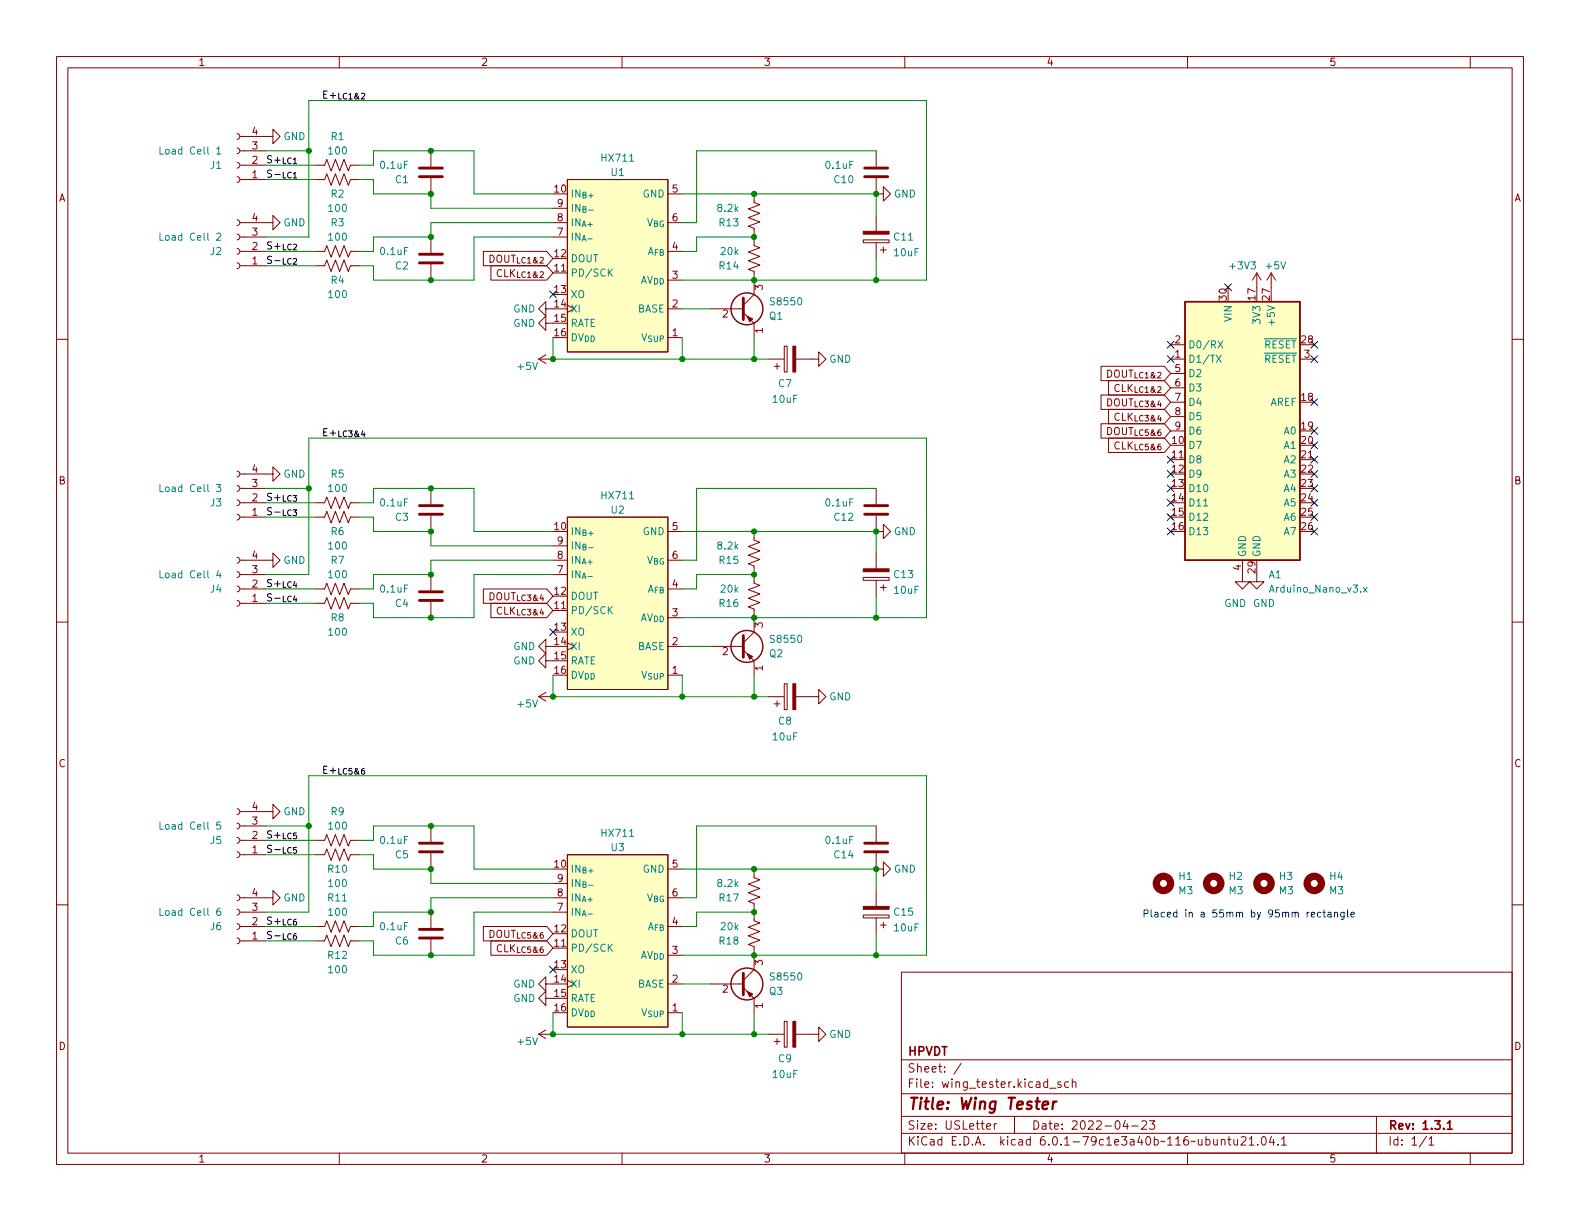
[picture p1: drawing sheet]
<svg xmlns="http://www.w3.org/2000/svg" width="279mm" height="216mm" viewBox="0 0 279 216" stroke-linecap="round" stroke-linejoin="round" font-family="sans-serif">
<g fill="none" stroke="#840000" stroke-width=".18">
<path d="M10 10h259.4v195.9h-259.4zM12 12h255.4v191.9h-255.4zM60 10v2M110 10v2M160 10v2M210 10v2M260 10v2M41.9 38.9l.4 .1 .1 .4-.1 .3-.4 .2M41.9 23.6l.4 .2 .1 .3-.1 .4-.4 .1M41.9 26.2l.4 .1 .1 .4-.1 .3-.4 .2M41.9 28.7l.4 .2 .1 .3-.1 .4-.4 .1M41.9 31.2l.4 .2 .1 .3-.1 .4-.4 .2"/>
<path d="M42.4 24.1h5.9v-1.2l1.2 1.2-1.2 1.3v-1.3M42.4 39.4h5.9v-1.3l1.2 1.3-1.2 1.2v-1.2M42.4 31.8h4.6M42.4 26.7h4.6M42.4 29.2h4.6M55.9 31.8h1.5l.4-1.1 .7 2.1 .8-2.1 .8 2.1 .7-2.1 .8 2.1 .4-1h1.5M55.9 29.2h1.5l.4-1 .7 2 .8-2 .8 2 .7-2 .8 2 .4-1h1.5M76.2 26.7v2.8M76.2 31.5v2.8M97.8 39.4h2.5M97.8 36.8h2.5M100.3 31.8h17.8v30.4h-17.8z"/>
<path d="M118.1 39.4h2.5M118.1 34.3h2.5M133.3 34.3v1.5l1.1 .4-2.1 .8 2.1 .7-2.1 .8 2.1 .7-2.1 .8 1 .4v3l1.1 .4-2.1 .8 2.1 .7-2.1 .8 2.1 .8-2.1 .7 1 .4v4.1l-1.9 1.9M154.9 31.5v2.8h1.3v-1.3l1.3 1.3-1.3 1.3v-1.3M154.9 26.7v2.8M154.9 38.1v2.8M10 60h2M41.9 41.4l.4 .2 .1 .3-.1 .4-.4 .1M41.9 43.9l.4 .2 .1 .3-.1 .4-.4 .2M41.9 46.5l.4 .1 .1 .4-.1 .3-.4 .2M42.4 41.9h4.6M42.4 44.5h4.6"/>
<path d="M42.4 47h4.6M55.9 44.5h1.5l.4-1.1 .7 2.1 .8-2.1 .8 2.1 .7-2.1 .8 2.1 .4-1h1.5M55.9 47h1.5l.4-1 .7 2 .8-2 .8 2 .7-2 .8 2 .4-1h1.5M76.2 41.9v2.8M76.2 46.7v2.8M85.5 44.4h11.2l1.1 1.3-1.1 1.3h-11.2zM86.8 47h9.9l1.1 1.3-1.1 1.2h-9.9zM96.5 57.2v-1.3l-1.3 1.3 1.3 1.2v-1.2h1.3M96.5 54.6v-1.3l-1.3 1.3 1.3 1.3v-1.3h1.3M97.8 41.9h2.5M97.8 48.3h2.5M118.1 54.6h2.5"/>
<path d="M118.1 44.5h2.5M118.1 59.7h2.5M118.1 49.5h2.5M125.7 54.6h5.7M131.4 55.2l1.9 2v2.5M152.7 42.4h4.5v.5h-4.5zM154.9 42.9v2.8M155.7 44.2h1M156.2 43.7v1M222.2 48.3l-.7 1.2M222.2 48.3v2.5M222.2 48.3l.8 1.2"/>
<path d="M224.8 48.3l-.8 1.2M224.8 48.3v2.5M224.8 48.3l.8 1.2M267.4 60h2M95.2 63.5h2.6M95.2 63.5l1.3 .8M96.5 62.7l-1.3 .8M135.9 63.5h2.8M136.9 64.8h1M137.4 64.3v1M138.7 61.2h.5v4.6h-.5zM140.7 63.5h4.1v-1.3l1.2 1.3-1.2 1.3v-1.3"/>
<path d="M194.7 74.9h11.2l1.1 1.3-1.1 1.3h-11.2zM194.7 69.8h11.2l1.1 1.3-1.1 1.3h-11.2zM194.7 64.8h11.2l1.1 1.2-1.1 1.3h-11.2zM196 77.5h9.9l1.1 1.2-1.1 1.3h-9.9zM196 67.3h9.9l1.1 1.3-1.1 1.3h-9.9zM196 72.4h9.9l1.1 1.3-1.1 1.2h-9.9zM207 63.5h2.5M207 61h2.5M207 66h2.5M207 68.6h2.5M207 71.1h2.5M207 73.7h2.5"/>
<path d="M207 76.2h2.5M229.9 63.5h2.5M41.9 98.6l.4 .1 .1 .4-.1 .3-.4 .2M41.9 83.3l.4 .2 .1 .3-.1 .4-.4 .1M41.9 85.9l.4 .1 .1 .4-.1 .3-.4 .2M41.9 88.4l.4 .1 .1 .4-.1 .4-.4 .1M41.9 90.9l.4 .2 .1 .3-.1 .4-.4 .1M42.4 99.1h5.9v-1.3l1.2 1.3-1.2 1.2v-1.2M42.4 83.8h5.9v-1.2l1.2 1.2-1.2 1.3v-1.3M42.4 91.4h4.6M42.4 86.4h4.6M42.4 88.9h4.6"/>
<path d="M55.9 91.4h1.5l.4-1 .7 2.1 .8-2.1 .8 2.1 .7-2.1 .8 2.1 .4-1.1h1.5M55.9 88.9h1.5l.4-1 .7 2 .8-2 .8 2 .7-2 .8 2 .4-1h1.5M76.2 86.4v2.8M76.2 91.2v2.8M97.8 99.1h2.5M97.8 96.5h2.5M100.3 91.4h17.8v30.5h-17.8zM118.1 99.1h2.5M118.1 94h2.5M133.3 94v1.5l1.1 .4-2.1 .7 2.1 .8-2.1 .8 2.1 .7-2.1 .8 1 .4v3l1.1 .4-2.1 .8 2.1 .7-2.1 .8 2.1 .8-2.1 .7 1 .4v4.1l-1.9 1.9M154.9 91.2v2.8h1.3v-1.3l1.3 1.3-1.3 1.3v-1.3M154.9 86.4v2.8"/>
<path d="M154.9 97.8v2.8M207 81.3h2.5M219.7 99.1v3.8h1.3l-1.3 1.2-1.3-1.2h1.3M229.9 81.3h2.5M10 110h2M41.9 101.1l.4 .1 .1 .4-.1 .4-.4 .1M41.9 103.6l.4 .2 .1 .3-.1 .4-.4 .1M41.9 106.2l.4 .1 .1 .4-.1 .3-.4 .2M42.4 104.1h4.6M42.4 101.6h4.6M42.4 106.7h4.6M55.9 104.1h1.5l.4-1 .7 2.1 .8-2.1 .8 2.1 .7-2.1 .8 2.1 .4-1.1h1.5"/>
<path d="M55.9 106.7h1.5l.4-1 .7 2 .8-2 .8 2 .7-2 .8 2 .4-1h1.5M76.2 101.6v2.8M76.2 106.4v2.8M85.5 104.1h11.2l1.1 1.3-1.1 1.3h-11.2zM86.8 106.7h9.9l1.1 1.3-1.1 1.2h-9.9zM96.5 114.3v-1.3l-1.3 1.3 1.3 1.3v-1.3h1.3M96.5 116.8v-1.2l-1.3 1.2 1.3 1.3v-1.3h1.3M97.8 101.6h2.5M97.8 108h2.5M118.1 104.1h2.5M118.1 119.4h2.5M118.1 114.3h2.5"/>
<path d="M118.1 109.2h2.5M125.7 114.3h5.7M131.4 114.9l1.9 1.9v2.6M152.7 102.1h4.5v.5h-4.5zM154.9 102.6v2.8M155.7 103.9h1M156.2 103.4v1M222.2 101.6v1.3h1.3l-1.3 1.2-1.2-1.2h1.2M267.4 110h2M95.2 123.2l1.3 .8M95.2 123.2h2.6M96.5 122.4l-1.3 .8"/>
<path d="M135.9 123.2h2.8M136.9 124.5h1M137.4 124v1M138.7 120.9h.5v4.6h-.5zM140.7 123.2h4.1v-1.3l1.2 1.3-1.2 1.3v-1.3M10 160h2M41.9 158.2l.4 .2 .1 .3-.1 .4-.4 .2M41.9 143l.4 .2 .1 .3-.1 .4-.4 .1M41.9 145.5l.4 .2 .1 .3-.1 .4-.4 .2M41.9 148.1l.4 .1 .1 .4-.1 .3-.4 .2M41.9 150.6l.4 .2 .1 .3-.1 .4-.4 .1M42.4 158.8h5.9v-1.3l1.2 1.3-1.2 1.2v-1.2"/>
<path d="M42.4 143.5h5.9v-1.3l1.2 1.3-1.2 1.3v-1.3M42.4 148.6h4.6M42.4 151.1h4.6M42.4 146.1h4.6M55.9 148.6h1.5l.4-1 .7 2 .8-2 .8 2 .7-2 .8 2 .4-1h1.5M55.9 151.1h1.5l.4-1 .7 2 .8-2 .8 2 .7-2 .8 2 .4-1h1.5M76.2 146.1v2.7M76.2 150.9v2.8M97.8 158.8h2.5M97.8 156.2h2.5M100.3 151.1h17.8v30.5h-17.8zM118.1 153.7h2.5"/>
<path d="M118.1 158.8h2.5M133.3 153.7v1.5l1.1 .4-2.1 .7 2.1 .8-2.1 .8 2.1 .7-2.1 .8 1 .4v3l1.1 .4-2.1 .8 2.1 .7-2.1 .8 2.1 .7-2.1 .8 1 .4v4.1l-1.9 1.9M154.9 150.9v2.8h1.3v-1.3l1.3 1.3-1.3 1.2v-1.2M154.9 146.1v2.7M154.9 157.5v2.8M267.4 160h2M41.9 160.8l.4 .1 .1 .4-.1 .3-.4 .2M41.9 163.3l.4 .2 .1 .3-.1 .4-.4 .1M41.9 165.9l.4 .1 .1 .4-.1 .3-.4 .2M42.4 163.8h4.6M42.4 161.3h4.6M42.4 166.4h4.6"/>
<path d="M55.9 166.4h1.5l.4-1 .7 2 .8-2 .8 2 .7-2 .8 2 .4-1h1.5M55.9 163.8h1.5l.4-1 .7 2 .8-2 .8 2 .7-2 .8 2 .4-1h1.5M76.2 161.3v2.8M76.2 166.1v2.8M85.5 163.8h11.2l1.1 1.3-1.1 1.3h-11.2zM86.8 166.4h9.9l1.1 1.2-1.1 1.3h-9.9zM96.5 176.5v-1.2l-1.3 1.2 1.3 1.3v-1.3h1.3M96.5 174v-1.3l-1.3 1.3 1.3 1.3v-1.3h1.3M97.8 167.6h2.5M97.8 161.3h2.5M118.1 174h2.5M118.1 179.1h2.5"/>
<path d="M118.1 168.9h2.5M118.1 163.8h2.5M125.7 174h5.7M131.4 174.6l1.9 1.9v2.6M152.7 161.8h4.5v.5h-4.5zM154.9 162.3v2.8M155.7 163.6h1M156.2 163.1v1M159.4 171.9h108v32h-108zM95.2 182.9l1.3 .7M95.2 182.9h2.6M96.5 182.1l-1.3 .8"/>
<path d="M135.9 182.9h2.8M136.9 184.2h1M137.4 183.6v1.1M138.7 180.6h.5v4.6h-.5zM140.7 182.9h4.1v-1.3l1.2 1.3-1.2 1.3v-1.3M159.4 197.4h108M159.4 193.4h108M159.4 187.4h108M170 188l-1.3 1.9M174.5 199.2l.7-.2-.1-.3h-.4l-.2 .2v.7h.6M175.8 198.7v1M176.3 198.7h-.3l-.2 .3"/>
<path d="M179.4 197.4v3M185.6 192.4h1.2M187.6 191.4l-.3-.1-.3 .2 .1 .2 .5 .2v.3h-.6M189 191.4l-.5-.1-.2 .3v.4l.1 .2h.6M189.6 191.4l.2-.1 .4 .1 .1 .9M189.6 190.8v1.5M199 198.1l-.4 1.1h.9M199.3 198.7v1M200.1 199.1h1.2M201.9 198.3l.6-.1 .2 .1 .1 .3-1 1.1h1M203.3 198.2h.9l-.5 .5 .4 .2v.6l-.2 .2h-.4l-.2-.2M243.4 197.4v6.5"/>
<path d="M60 203.9v2M110 203.9v2M159.4 200.4h108M160 203.9v2M210 203.9v2M216 201.6l.2-.1h.3l.1 1M216 201.5v1M217.1 201.5h.6M217.3 201v1.3l.4 .2M218.2 201.5l.1 .9 .3 .1 .2-.2M218.8 201.5v1M219.5 201.1l.5-.1 .3 .1v.3l-.9 1.1h.9"/>
<path d="M220.9 201.4l.4-.4v1.5M220.9 202.5h.9M222.4 202.3v.2M223.2 201.1l.2-.1a.81 .81 0 0 1 .6 .6 .81 .81 0 0 1-.3 .8l-.2 .1a.81 .81 0 0 1-.3-1.4zM224.8 200.9l-.3 1.1h.9M225.2 201.5v1M226 202.3v.2M226.6 201.4l.4-.4v1.5M226.6 202.5h.9M252.3 200.9l-1.3 1.9M252.7 201.4l.4-.4v1.5M252.7 202.5h.8"/>
<path d="M260 203.9v2"/>
</g>
<path d="M256 198.6l.4-.4v1.5M256 199.7h.8" fill="none" stroke="#840000" stroke-width=".3"/>
<path d="M184.4 195.4l1-.2-.1-.3-.6-.1-.3 .3v.9l.2 .1 .6-.1M186.3 194.8l-.2 1.3M186.8 194.8l-.4 .1-.2 .3" fill="none" stroke="#840000" stroke-width=".4"/>
<g fill="#840000" stroke="#840000" stroke-width=".51">
<path d="M131.4 172.1v3.8z"/>
<path d="M131.4 52.7v3.8z"/>
<path d="M131.4 112.4v3.8z"/>
</g>
<g fill="#840000" stroke="#840000" stroke-width=".18">
<path d="M132.1 175.3l1 .5-.5 .5z"/>
<path d="M152.7 40.9h4.5v.5h-4.5z"/>
<path d="M132.1 55.9l1 .5-.5 .5z"/>
<path d="M140.2 180.6h.5v4.6h-.5z"/>
<path d="M140.2 61.2h.5v4.6h-.5z"/>
<path d="M152.7 100.6h4.5v.5h-4.5z"/>
<path d="M152.7 160.3h4.5v.5h-4.5z"/>
<path d="M140.2 120.9h.5v4.6h-.5z"/>
<path d="M132.1 115.6l1 .5-.5 .5z"/>
</g>
<g fill="none" stroke="#840000" stroke-width=".25">
<path d="M209.5 53.3h20.4v45.8h-20.4z"/>
<circle cx="132.1" cy="54.6" r="2.82"/>
<circle cx="132.1" cy="114.3" r="2.82"/>
<circle cx="132.1" cy="174" r="2.82"/>
</g>
<g fill="none" stroke="#840000" stroke-width=".51">
<path d="M74.2 31.2h4M74.2 29.7h4M152.9 31.2h4.1M152.9 29.7h4.1M74.2 46.5h4M74.2 45h4M74.2 90.9h4M74.2 89.4h4M152.9 90.9h4.1M152.9 89.4h4.1M74.2 106.2h4M74.2 104.6h4"/>
<path d="M74.2 150.6h4M74.2 149.1h4M152.9 150.6h4.1M152.9 149.1h4.1M74.2 165.9h4M74.2 164.3h4"/>
</g>
<g fill="#ffffc2" stroke="#ffffc2" stroke-width=".18">
<path d="M209.5 53.3h20.4v45.8h-20.4z"/>
<path d="M100.3 151.1h17.8v30.5h-17.8z"/>
<path d="M100.3 91.4h17.8v30.5h-17.8z"/>
<path d="M100.3 31.8h17.8v30.4h-17.8z"/>
</g>
<g fill="none" stroke="#008484" stroke-width=".18">
<path d="M28.3 26v1.2h.6M38.3 26.3l.4-.3v1.2M38.3 27.2h.7M101.2 36.1v1.3M102.5 36.1v1.3l-.7-1.3v1.3M103.1 37h.4l.1-.4-.5-.1v1h.4l.2-.3-.3-.2M104.1 37.2h.8M114.5 38.7l.4 1.2 .5-1.2M115.7 39.6l.5-.1v-.3l-.5-.1v1h.4l.2-.4-.2-.1M117.3 39.1a.46 .46 0 0 0-.6 .5 .46 .46 0 0 0 .6 .4v-.4h-.2M28.3 41.2v1.3h.6M38.3 41.3l.5-.1 .2 .4-.7 .9h.7"/>
<path d="M101.2 59a.64 .64 0 0 1 .7 .6 .64 .64 0 0 1-.7 .7zM102.3 59l.4 1.3 .5-1.3M103.5 59.4a.51 .51 0 0 1 .6 .5 .51 .51 0 0 1-.6 .5zM104.5 59.4a.51 .51 0 0 1 .6 .5 .51 .51 0 0 1-.6 .5zM107.7 48.1l.6 .7M108.3 47.6l-.7 .7M113.5 59l.4 1.3 .5-1.3M115.3 59.4l-.6 .1v.3l.5 .2 .1 .2-.2 .2h-.4M115.7 59.4v.8l.2 .2 .4-.2v-.8M116.8 59.9h.4l.1-.4-.5-.1v1M215.1 62.8l.8 1.3M215.4 60.3l.8 1.2"/>
<path d="M215.9 62.8l-.8 1.3M216.2 60.3l-.8 1.2M28.3 85.7v1.2h.6M38.3 85.7h.7l-.4 .4 .4 .2v.5l-.2 .1-.5-.1M101.2 95.8v1.3M102.5 95.8v1.3l-.7-1.3v1.3M103.1 96.7h.4l.1-.4-.5-.1v1h.4l.2-.3-.3-.2M104.1 96.8h.8M114.5 98.4l.4 1.2 .5-1.2M115.7 99.2h.5v-.3l-.5-.1v1h.4l.2-.4-.2-.2M117.3 98.8a.46 .46 0 0 0-.6 .5 .46 .46 0 0 0 .6 .4v-.4h-.2M212.9 89.5h.7"/>
<path d="M28.3 100.9v1.3h.6M38.6 100.8l-.3 1h.8M38.9 101.3v.9M101.2 118.7a.64 .64 0 0 1 .7 .6 .64 .64 0 0 1-.7 .7zM102.3 118.7l.4 1.3 .5-1.3M103.5 119.1a.51 .51 0 0 1 .6 .5 .51 .51 0 0 1-.6 .5zM104.5 119.1a.51 .51 0 0 1 .6 .5 .51 .51 0 0 1-.6 .5zM107.7 107.8l.6 .7M108.3 107.3l-.7 .7M113.5 118.7l.4 1.3 .5-1.3M115.3 119.1l-.6 .1v.3l.5 .2 .1 .2-.2 .2-.4-.1M115.7 119.1v.8l.2 .2 .4-.2v-.8"/>
<path d="M116.8 119.6h.4l.1-.4-.5-.1v1M241.1 103.9l.7 .8M241.8 103.9l-.7 .8M28.3 145.4v1.2h.6M39 145.4h-.6l-.1 .6 .2-.2 .4 .1 .1 .2v.4l-.2 .1-.5-.1M101.2 155.5v1.3M102.5 155.5v1.3l-.7-1.3v1.3M103.1 156.4l.4-.1 .1-.3-.5-.1v1h.4l.2-.3-.3-.2M104.1 156.5h.8M114.5 158.1l.4 1.2 .5-1.2M115.7 158.9h.5v-.4l-.5-.1v1.1h.4l.2-.4-.2-.2M117.3 158.5a.46 .46 0 0 0-.6 .5 .46 .46 0 0 0 .6 .4v-.4h-.2"/>
<path d="M28.3 160.6v1.3h.6M38.9 160.6l-.3 .1a.86 .86 0 0 0 0 1.2l.4-.2v-.4l-.2-.2h-.4l-.1 .2M101.2 178.4a.64 .64 0 0 1 .7 .6 .64 .64 0 0 1-.7 .6zM102.3 178.4l.4 1.2 .5-1.2M103.5 178.8a.51 .51 0 0 1 .6 .5 .51 .51 0 0 1-.6 .5zM104.5 178.8a.51 .51 0 0 1 .6 .5 .51 .51 0 0 1-.6 .5zM107.7 167.5l.6 .7M108.3 166.9l-.7 .8M113.5 178.4l.4 1.2 .5-1.2M115.3 178.8l-.6 .1v.3l.5 .1 .1 .3-.2 .2-.4-.1M115.7 178.8v.8l.2 .2 .4-.2v-.8M116.8 179.3h.4l.1-.4-.5-.1v1"/>
</g>
<g fill="none" stroke="#840000" stroke-width="1.3">
<circle cx="205.7" cy="156.2" r="1.27"/>
<circle cx="214.6" cy="156.2" r="1.27"/>
<circle cx="223.5" cy="156.2" r="1.27"/>
<circle cx="232.4" cy="156.2" r="1.27"/>
</g>
<path d="M231.9 161.7l.6-.1-.1-.2-.3-.1-.2 .2v.6h.5M233.6 161.4l-.4-.1-.2 .2 .1 .6h.5M233.9 161.3h.5M234.1 160.9v1.1l.3 .2M234.8 161.4h.5l.1 .8M235.4 161.6l-.4 .1-.2 .1 .2 .4 .4-.1M236 161.4l.2-.1 .3 .1v.8M236 161.3v.9M237.7 161.3v1l-.3 .3-.3-.1M237.7 161.4l-.4-.1-.2 .2 .1 .6h.5M238.3 160.9v1.1l.2 .2M238.9 161.7l.6-.1-.1-.2-.3-.1-.2 .2 .1 .6h.4" fill="none" stroke="#0000c2" stroke-width=".18"/>
<g fill="none" stroke="#008400" stroke-width=".18">
<path d="M47 26.7h7.6M47 29.2h8.9M47 31.8h8.9M63.5 31.8h2.5v2.5h10.2v2.5h21.6M63.5 29.2h2.5v-2.5h17.8v7.6h14M97.8 39.4h-21.6v2.5h-10.2v2.6h-2.5M120.6 34.3h34.3v3.8M154.9 26.7h-31.7v12.7h-2.6M47 41.9h7.6v-24.1h109.2v31.7h-43.2M47 47h8.9M47 44.5h8.9M97.8 41.9h-14v7.6h-17.8v-2.5h-2.5"/>
<path d="M97.8 59.7v3.8h38.1M120.6 59.7v3.8M120.6 54.6h5.1M133.3 59.7v3.8M133.3 41.9h-10.1v2.6h-2.6M154.9 45.7v3.8M47 86.4h7.6M47 91.4h8.9M47 88.9h8.9M63.5 91.4h2.5v2.6h10.2v2.5h21.6M63.5 88.9h2.5v-2.5h17.8v7.6h14M97.8 99.1h-21.6v2.5h-10.2v2.5h-2.5"/>
<path d="M120.6 94h34.3v3.8M154.9 86.4h-31.7v12.7h-2.6M47 101.6h7.6v-24.1h109.2v31.7h-43.2M47 104.1h8.9M47 106.7h8.9M97.8 101.6h-14v7.6h-17.8v-2.5h-2.5M97.8 119.4v3.8h38.1M120.6 119.4v3.8M120.6 114.3h5.1M133.3 119.4v3.8M133.3 101.6h-10.1v2.5h-2.6M154.9 105.4v3.8"/>
<path d="M47 146.1h7.6M47 148.6h8.9M47 151.1h8.9M63.5 151.1h2.5v2.6h10.2v2.5h21.6M63.5 148.6h2.5v-2.5h17.8v7.6h14M97.8 158.8h-21.6v2.5h-10.2v2.5h-2.5M120.6 153.7h34.3v3.8M154.9 146.1h-31.7v12.7h-2.6M47 161.3h7.6v-24.1h109.2v31.7h-43.2M47 163.8h8.9M47 166.4h8.9M97.8 161.3h-14v7.6h-17.8v-2.5h-2.5"/>
<path d="M97.8 179.1v3.8h38.1M120.6 174h5.1M120.6 179.1v3.8M133.3 161.3h-10.1v2.5h-2.6M133.3 179.1v3.8M154.9 165.1v3.8"/>
</g>
<g fill="none" stroke="#000084" stroke-width=".18">
<path d="M97.2 51.5l1.2 1.2M98.4 51.5l-1.2 1.2M216.6 50.2l1.2 1.2M217.8 50.2l-1.2 1.2M206.4 62.9l1.2 1.2M206.4 60.4l1.2 1.2M207.6 60.4l-1.2 1.2M207.6 62.9l-1.2 1.2M231.8 62.9l1.2 1.2M231.8 75.6l1.2 1.2M231.8 78.1l1.2 1.2M231.8 70.5l1.2 1.2"/>
<path d="M231.8 60.4l1.2 1.2M233 60.4l-1.2 1.2M233 62.9l-1.2 1.2M233 75.6l-1.2 1.2M233 78.1l-1.2 1.2M233 70.5l-1.2 1.2M206.4 88.3l1.2 1.2M206.4 85.8l1.2 1.2M206.4 83.2l1.2 1.2M206.4 93.4l1.2 1.2M206.4 90.8l1.2 1.2M206.4 80.7l1.2 1.2"/>
<path d="M207.6 88.3l-1.2 1.2M207.6 85.8l-1.2 1.2M207.6 83.2l-1.2 1.2M207.6 93.4l-1.2 1.2M207.6 90.8l-1.2 1.2M207.6 80.7l-1.2 1.2M231.8 80.7l1.2 1.2M231.8 93.4l1.2 1.2M231.8 88.3l1.2 1.2M231.8 85.8l1.2 1.2M231.8 90.8l1.2 1.2M231.8 83.2l1.2 1.2"/>
<path d="M233 80.7l-1.2 1.2M233 93.4l-1.2 1.2M233 88.3l-1.2 1.2M233 85.8l-1.2 1.2M233 90.8l-1.2 1.2M233 83.2l-1.2 1.2M97.2 111.2l1.2 1.2M98.4 111.2l-1.2 1.2M97.2 170.8l1.2 1.3M98.4 170.8l-1.2 1.3"/>
</g>
<g fill="#008400" stroke="#008400" stroke-width=".18">
<circle cx="76.2" cy="49.5" r=".46"/>
<circle cx="76.2" cy="41.9" r=".46"/>
<circle cx="76.2" cy="34.3" r=".46"/>
<circle cx="76.2" cy="26.7" r=".46"/>
<circle cx="97.8" cy="63.5" r=".46"/>
<circle cx="120.6" cy="63.5" r=".46"/>
<circle cx="76.2" cy="86.4" r=".46"/>
<circle cx="76.2" cy="94" r=".46"/>
<circle cx="54.6" cy="86.4" r=".46"/>
<circle cx="54.6" cy="146.1" r=".46"/>
<circle cx="54.6" cy="26.7" r=".46"/>
<circle cx="133.3" cy="41.9" r=".46"/>
<circle cx="133.3" cy="34.3" r=".46"/>
<circle cx="133.3" cy="49.5" r=".46"/>
<circle cx="120.6" cy="123.2" r=".46"/>
<circle cx="133.3" cy="153.7" r=".46"/>
<circle cx="76.2" cy="153.7" r=".46"/>
<circle cx="76.2" cy="146.1" r=".46"/>
<circle cx="97.8" cy="123.2" r=".46"/>
<circle cx="76.2" cy="168.9" r=".46"/>
<circle cx="76.2" cy="161.3" r=".46"/>
<circle cx="76.2" cy="109.2" r=".46"/>
<circle cx="76.2" cy="101.6" r=".46"/>
<circle cx="120.6" cy="182.9" r=".46"/>
<circle cx="154.9" cy="168.9" r=".46"/>
<circle cx="133.3" cy="168.9" r=".46"/>
<circle cx="133.3" cy="161.3" r=".46"/>
<circle cx="154.9" cy="153.7" r=".46"/>
<circle cx="97.8" cy="182.9" r=".46"/>
<circle cx="133.3" cy="182.9" r=".46"/>
<circle cx="133.3" cy="109.2" r=".46"/>
<circle cx="133.3" cy="123.2" r=".46"/>
<circle cx="133.3" cy="101.6" r=".46"/>
<circle cx="154.9" cy="49.5" r=".46"/>
<circle cx="154.9" cy="94" r=".46"/>
<circle cx="133.3" cy="63.5" r=".46"/>
<circle cx="154.9" cy="34.3" r=".46"/>
<circle cx="154.9" cy="109.2" r=".46"/>
<circle cx="133.3" cy="94" r=".46"/>
</g>
<text font-size="2.8" fill="#840000" x="160.4" y="196.2">Title: Wing Tester</text>
<g font-size="2.1" fill="#840000">
<text x="160.4" y="189.7">Sheet: /</text>
<text x="160.4" y="186.7">HPVDT</text>
<text x="160.4" y="192.4">File: wing_tester.kicad_sch</text>
<text x="160.4" y="202.5">KiCad E.D.A. kicad 6.0.1-79c1e3a40b~116~ubuntu21.04.1</text>
<text x="160.4" y="199.7">Size: USLetter</text>
<text x="182.4" y="199.7">Date: 2022-04-23</text>
<text x="245.4" y="199.7">Rev: 1.3.1</text>
<text x="245.4" y="202.5">Id: 1/1</text>
</g>
<g font-size="1.8" fill="#840000">
<text x="35" y="11.6">1</text>
<text x="85" y="11.6">2</text>
<text x="135" y="11.6">3</text>
<text x="185" y="11.6">4</text>
<text x="235" y="11.6">5</text>
<text x="44.6" y="23.9">4</text>
<text x="44.6" y="29">2</text>
<text x="44.6" y="26.4">3</text>
<text x="10.3" y="35.6">A</text>
<text x="44.6" y="31.5">1</text>
<text x="98.1" y="34">10</text>
<text x="118.9" y="34">5</text>
<text x="267.7" y="35.6">A</text>
<text x="44.6" y="41.7">3</text>
<text x="44.6" y="39.1">4</text>
<text x="98.6" y="41.7">7</text>
<text x="98.6" y="39.1">8</text>
<text x="98.6" y="36.6">9</text>
<text x="118.9" y="39.1">6</text>
<text x="44.6" y="46.7">1</text>
<text x="44.6" y="44.2">2</text>
<text x="83.4" y="46.4">DOUT_{LC1&amp;2}</text>
<text x="98.1" y="45.5">12</text>
<text x="118.9" y="44.2">4</text>
<text x="84.8" y="49">CLK_{LC1&amp;2}</text>
<text x="98.1" y="48">11</text>
<text x="98.1" y="51.8">13</text>
<text x="118.9" y="49.3">3</text>
<text x="134.9" y="51.3" transform="rotate(-90 134.9 51.3)">3</text>
<text x="216.9" y="53.1" transform="rotate(-90 216.9 53.1)">30</text>
<text x="222" y="53.1" transform="rotate(-90 222 53.1)">17</text>
<text x="224.5" y="53.1" transform="rotate(-90 224.5 53.1)">27</text>
<text x="98.1" y="54.4">14</text>
<text x="98.1" y="56.9">15</text>
<text x="98.1" y="59.4">16</text>
<text x="118.9" y="59.4">1</text>
<text x="118.9" y="54.4">2</text>
<text x="127.8" y="56.1">2</text>
<text x="134.9" y="58.9" transform="rotate(-90 134.9 58.9)">1</text>
<text x="207.8" y="63.2">1</text>
<text x="207.8" y="60.7">2</text>
<text x="207.8" y="65.8">5</text>
<text x="230.2" y="60.7">28</text>
<text x="230.6" y="63.2">3</text>
<text x="192.6" y="71.8">DOUT_{LC3&amp;4}</text>
<text x="192.6" y="66.8">DOUT_{LC1&amp;2}</text>
<text x="194" y="69.3">CLK_{LC1&amp;2}</text>
<text x="207.8" y="68.3">6</text>
<text x="207.8" y="70.9">7</text>
<text x="230.2" y="70.9">18</text>
<text x="192.6" y="76.9">DOUT_{LC5&amp;6}</text>
<text x="194" y="74.4">CLK_{LC3&amp;4}</text>
<text x="207.8" y="73.4">8</text>
<text x="207.8" y="75.9">9</text>
<text x="230.2" y="75.9">19</text>
<text x="44.6" y="83.6">4</text>
<text x="194" y="79.5">CLK_{LC5&amp;6}</text>
<text x="207.3" y="78.5">10</text>
<text x="207.3" y="81">11</text>
<text x="207.3" y="83.6">12</text>
<text x="230.2" y="78.5">20</text>
<text x="230.2" y="81">21</text>
<text x="230.2" y="83.6">22</text>
<text x="10.3" y="85.7">B</text>
<text x="44.6" y="88.6">2</text>
<text x="44.6" y="86.1">3</text>
<text x="207.3" y="86.1">13</text>
<text x="207.3" y="88.6">14</text>
<text x="230.2" y="86.1">23</text>
<text x="230.2" y="88.6">24</text>
<text x="267.7" y="85.7">B</text>
<text x="44.6" y="91.2">1</text>
<text x="98.1" y="93.7">10</text>
<text x="118.9" y="93.7">5</text>
<text x="207.3" y="91.2">15</text>
<text x="207.3" y="93.7">16</text>
<text x="230.2" y="91.2">25</text>
<text x="230.2" y="93.7">26</text>
<text x="44.6" y="101.3">3</text>
<text x="44.6" y="98.8">4</text>
<text x="98.6" y="101.3">7</text>
<text x="98.6" y="98.8">8</text>
<text x="98.6" y="96.3">9</text>
<text x="118.9" y="98.8">6</text>
<text x="219.5" y="100.8" transform="rotate(-90 219.5 100.8)">4</text>
<text x="222" y="101.3" transform="rotate(-90 222 101.3)">29</text>
<text x="44.6" y="106.4">1</text>
<text x="44.6" y="103.9">2</text>
<text x="83.4" y="106.1">DOUT_{LC3&amp;4}</text>
<text x="98.1" y="107.7">11</text>
<text x="98.1" y="105.2">12</text>
<text x="118.9" y="103.9">4</text>
<text x="84.8" y="108.7">CLK_{LC3&amp;4}</text>
<text x="98.1" y="111.5">13</text>
<text x="118.9" y="109">3</text>
<text x="134.9" y="111" transform="rotate(-90 134.9 111)">3</text>
<text x="98.1" y="114">14</text>
<text x="98.1" y="116.6">15</text>
<text x="98.1" y="119.1">16</text>
<text x="118.9" y="119.1">1</text>
<text x="118.9" y="114">2</text>
<text x="127.8" y="115.8">2</text>
<text x="134.9" y="118.6" transform="rotate(-90 134.9 118.6)">1</text>
<text x="10.3" y="135.6">C</text>
<text x="267.7" y="135.6">C</text>
<text x="44.6" y="143.3">4</text>
<text x="44.6" y="148.3">2</text>
<text x="44.6" y="145.8">3</text>
<text x="44.6" y="150.9">1</text>
<text x="98.1" y="153.4">10</text>
<text x="98.6" y="156">9</text>
<text x="118.9" y="153.4">5</text>
<text x="44.6" y="161">3</text>
<text x="44.6" y="158.5">4</text>
<text x="98.6" y="161">7</text>
<text x="98.6" y="158.5">8</text>
<text x="118.9" y="158.5">6</text>
<text x="44.6" y="166.1">1</text>
<text x="44.6" y="163.6">2</text>
<text x="83.4" y="165.8">DOUT_{LC5&amp;6}</text>
<text x="98.1" y="167.4">11</text>
<text x="98.1" y="164.8">12</text>
<text x="118.9" y="163.6">4</text>
<text x="84.8" y="168.4">CLK_{LC5&amp;6}</text>
<text x="98.1" y="171.2">13</text>
<text x="98.1" y="173.7">14</text>
<text x="118.9" y="173.7">2</text>
<text x="118.9" y="168.7">3</text>
<text x="134.9" y="170.7" transform="rotate(-90 134.9 170.7)">3</text>
<text x="98.1" y="176.3">15</text>
<text x="98.1" y="178.8">16</text>
<text x="118.9" y="178.8">1</text>
<text x="127.8" y="175.5">2</text>
<text x="134.9" y="178.3" transform="rotate(-90 134.9 178.3)">1</text>
<text x="10.3" y="185.7">D</text>
<text x="267.7" y="185.7">D</text>
<text x="35" y="205.6">1</text>
<text x="85" y="205.6">2</text>
<text x="135" y="205.6">3</text>
<text x="185" y="205.6">4</text>
<text x="235" y="205.6">5</text>
</g>
<g font-size="1.8">
<text x="54.6" y="17.4">E+_{LC1&amp;2}</text>
<text x="47" y="28.9">S+_{LC1}</text>
<text x="47" y="31.4">S-_{LC1}</text>
<text x="47" y="46.6">S-_{LC2}</text>
<text x="47" y="44.1">S+_{LC2}</text>
<text x="54.6" y="77.1">E+_{LC3&amp;4}</text>
<text x="47" y="88.6">S+_{LC3}</text>
<text x="47" y="91.1">S-_{LC3}</text>
<text x="47" y="103.8">S+_{LC4}</text>
<text x="47" y="106.3">S-_{LC4}</text>
<text x="54.6" y="136.8">E+_{LC5&amp;6}</text>
<text x="47" y="148.2">S+_{LC5}</text>
<text x="47" y="150.8">S-_{LC5}</text>
<text x="47" y="166">S-_{LC6}</text>
<text x="47" y="163.5">S+_{LC6}</text>
</g>
<g font-size="1.8" fill="#008484">
<text x="28.9" y="27.3">Load Cell 1</text>
<text x="37.2" y="29.8">J1</text>
<text x="50.1" y="24.8">GND</text>
<text x="58.2" y="27.3">100</text>
<text x="58.6" y="24.8">R1</text>
<text x="67.4" y="29.8">0.1uF</text>
<text x="106.5" y="28.6">HX711</text>
<text x="146.1" y="29.8">0.1uF</text>
<text x="58.6" y="34.9">R2</text>
<text x="69.9" y="32.4">C1</text>
<text x="100.8" y="34.9">IN_{B+}</text>
<text x="108.1" y="31.1">U1</text>
<text x="113.7" y="34.9">GND</text>
<text x="147.6" y="32.4">C10</text>
<text x="158.1" y="34.9">GND</text>
<text x="50.1" y="40">GND</text>
<text x="58.2" y="37.5">100</text>
<text x="58.6" y="40">R3</text>
<text x="100.8" y="40">IN_{A+}</text>
<text x="127" y="37.5">8.2k</text>
<text x="127.3" y="40">R13</text>
<text x="28.9" y="42.5">Load Cell 2</text>
<text x="37.2" y="45.1">J2</text>
<text x="58.2" y="42.5">100</text>
<text x="67.4" y="45.1">0.1uF</text>
<text x="69.9" y="47.6">C2</text>
<text x="100.8" y="46.4">DOUT</text>
<text x="100.8" y="42.5">IN_{A-}</text>
<text x="111.6" y="45.1">A_{FB}</text>
<text x="127.3" y="47.6">R14</text>
<text x="127.5" y="45.1">20k</text>
<text x="158.2" y="42.5">C11</text>
<text x="158.2" y="45.3">10uF</text>
<text x="217.6" y="47.6">+3V3</text>
<text x="223.9" y="47.6">+5V</text>
<text x="58.2" y="52.7">100</text>
<text x="58.6" y="50.2">R4</text>
<text x="100.8" y="48.9">PD/SCK</text>
<text x="100.8" y="52.7">XO</text>
<text x="110.2" y="50.2">AV_{DD}</text>
<text x="136.4" y="54">S8550</text>
<text x="90.7" y="57.8">GND</text>
<text x="90.7" y="55.2">GND</text>
<text x="100.8" y="55.2">XI</text>
<text x="100.8" y="57.8">RATE</text>
<text x="112.7" y="55.2">BASE</text>
<text x="136.1" y="56.5">Q1</text>
<text x="217.8" y="56.8" transform="rotate(-90 217.8 56.8)">VIN</text>
<text x="222.9" y="57" transform="rotate(-90 222.9 57)">3V3</text>
<text x="225.4" y="57" transform="rotate(-90 225.4 57)">+5V</text>
<text x="91.6" y="65.4">+5V</text>
<text x="146.6" y="64.1">GND</text>
<text x="210.1" y="64.1">D1/TX</text>
<text x="210.1" y="61.6">D0/RX</text>
<text x="222.1" y="61.6">~{RESET}</text>
<text x="222.1" y="64.1">~{RESET}</text>
<text x="136.7" y="71.2">10uF</text>
<text x="137.7" y="68.4">C7</text>
<text x="210.1" y="66.7">D2</text>
<text x="210.1" y="69.2">D3</text>
<text x="210.1" y="71.8">D4</text>
<text x="224.5" y="71.8">AREF</text>
<text x="210.1" y="74.3">D5</text>
<text x="210.1" y="76.8">D6</text>
<text x="227.1" y="76.8">A0</text>
<text x="210.1" y="79.4">D7</text>
<text x="210.1" y="81.9">D8</text>
<text x="227.1" y="79.4">A1</text>
<text x="227.1" y="81.9">A2</text>
<text x="28.9" y="87">Load Cell 3</text>
<text x="37.2" y="89.5">J3</text>
<text x="50.1" y="84.5">GND</text>
<text x="58.2" y="87">100</text>
<text x="58.6" y="84.5">R5</text>
<text x="67.4" y="89.5">0.1uF</text>
<text x="106.5" y="88.3">HX711</text>
<text x="146.1" y="89.5">0.1uF</text>
<text x="210.1" y="84.5">D9</text>
<text x="210.1" y="87">D10</text>
<text x="210.1" y="89.5">D11</text>
<text x="227.1" y="84.5">A3</text>
<text x="227.1" y="87">A4</text>
<text x="227.1" y="89.5">A5</text>
<text x="58.6" y="94.6">R6</text>
<text x="69.9" y="92.1">C3</text>
<text x="100.8" y="94.6">IN_{B+}</text>
<text x="108.1" y="90.8">U2</text>
<text x="113.7" y="94.6">GND</text>
<text x="147.6" y="92.1">C12</text>
<text x="158.1" y="94.6">GND</text>
<text x="210.1" y="92.1">D12</text>
<text x="210.1" y="94.6">D13</text>
<text x="227.1" y="92.1">A6</text>
<text x="227.1" y="94.6">A7</text>
<text x="50.1" y="99.7">GND</text>
<text x="58.2" y="97.2">100</text>
<text x="58.6" y="99.7">R7</text>
<text x="100.8" y="99.7">IN_{A+}</text>
<text x="127" y="97.2">8.2k</text>
<text x="127.3" y="99.7">R15</text>
<text x="220.3" y="98.6" transform="rotate(-90 220.3 98.6)">GND</text>
<text x="222.9" y="98.6" transform="rotate(-90 222.9 98.6)">GND</text>
<text x="28.9" y="102.2">Load Cell 4</text>
<text x="37.2" y="104.8">J4</text>
<text x="58.2" y="102.2">100</text>
<text x="67.4" y="104.8">0.1uF</text>
<text x="69.9" y="107.3">C4</text>
<text x="100.8" y="106">DOUT</text>
<text x="100.8" y="102.2">IN_{A-}</text>
<text x="111.6" y="104.8">A_{FB}</text>
<text x="127.3" y="107.3">R16</text>
<text x="127.5" y="104.8">20k</text>
<text x="158.2" y="102.2">C13</text>
<text x="158.2" y="105">10uF</text>
<text x="216.5" y="107.3">GND GND</text>
<text x="224.4" y="102.2">A1</text>
<text x="224.8" y="104.8">Arduino_Nano_v3.x</text>
<text x="58.2" y="112.4">100</text>
<text x="58.6" y="109.9">R8</text>
<text x="100.8" y="108.6">PD/SCK</text>
<text x="100.8" y="112.4">XO</text>
<text x="110.2" y="109.9">AV_{DD}</text>
<text x="136.4" y="113.7">S8550</text>
<text x="90.7" y="114.9">GND</text>
<text x="90.7" y="117.5">GND</text>
<text x="100.8" y="114.9">XI</text>
<text x="100.8" y="117.5">RATE</text>
<text x="112.7" y="114.9">BASE</text>
<text x="136.1" y="116.2">Q2</text>
<text x="91.6" y="125.1">+5V</text>
<text x="146.6" y="123.8">GND</text>
<text x="136.7" y="130.9">10uF</text>
<text x="137.7" y="128.1">C8</text>
<text x="28.9" y="146.7">Load Cell 5</text>
<text x="37.2" y="149.2">J5</text>
<text x="50.1" y="144.1">GND</text>
<text x="58.2" y="146.7">100</text>
<text x="58.6" y="144.1">R9</text>
<text x="67.4" y="149.2">0.1uF</text>
<text x="106.5" y="148">HX711</text>
<text x="146.1" y="149.2">0.1uF</text>
<text x="58.1" y="154.3">R10</text>
<text x="69.9" y="151.8">C5</text>
<text x="100.8" y="154.3">IN_{B+}</text>
<text x="108.1" y="150.5">U3</text>
<text x="113.7" y="154.3">GND</text>
<text x="147.6" y="151.8">C14</text>
<text x="158.1" y="154.3">GND</text>
<text x="208.5" y="155.6">H1</text>
<text x="217.4" y="155.6">H2</text>
<text x="226.3" y="155.6">H3</text>
<text x="235.2" y="155.6">H4</text>
<text x="28.9" y="161.9">Load Cell 6</text>
<text x="50.1" y="159.4">GND</text>
<text x="58.1" y="159.4">R11</text>
<text x="58.2" y="156.8">100</text>
<text x="58.2" y="161.9">100</text>
<text x="100.8" y="161.9">IN_{A-}</text>
<text x="100.8" y="159.4">IN_{A+}</text>
<text x="127" y="156.8">8.2k</text>
<text x="127.3" y="159.4">R17</text>
<text x="158.2" y="161.9">C15</text>
<text x="208.5" y="158.1">M3</text>
<text x="217.4" y="158.1">M3</text>
<text x="226.2" y="158.1">M3</text>
<text x="235.1" y="158.1">M3</text>
<text x="37.2" y="164.5">J6</text>
<text x="67.4" y="164.5">0.1uF</text>
<text x="69.9" y="167">C6</text>
<text x="100.8" y="165.7">DOUT</text>
<text x="111.6" y="164.5">A_{FB}</text>
<text x="127.3" y="167">R18</text>
<text x="127.5" y="164.5">20k</text>
<text x="158.2" y="164.7">10uF</text>
<text x="58.1" y="169.5">R12</text>
<text x="58.2" y="172.1">100</text>
<text x="100.8" y="168.3">PD/SCK</text>
<text x="100.8" y="172.1">XO</text>
<text x="110.2" y="169.5">AV_{DD}</text>
<text x="136.4" y="173.4">S8550</text>
<text x="90.7" y="177.2">GND</text>
<text x="90.7" y="174.6">GND</text>
<text x="100.8" y="174.6">XI</text>
<text x="100.8" y="177.2">RATE</text>
<text x="112.7" y="174.6">BASE</text>
<text x="136.1" y="175.9">Q3</text>
<text x="91.6" y="184.8">+5V</text>
<text x="146.6" y="183.5">GND</text>
<text x="136.7" y="190.6">10uF</text>
<text x="137.7" y="187.8">C9</text>
</g>
<text font-size="1.8" fill="#0000c2" x="201.9" y="162.2">Placed in a 55mm by 95mm rectangle</text>
</svg>
